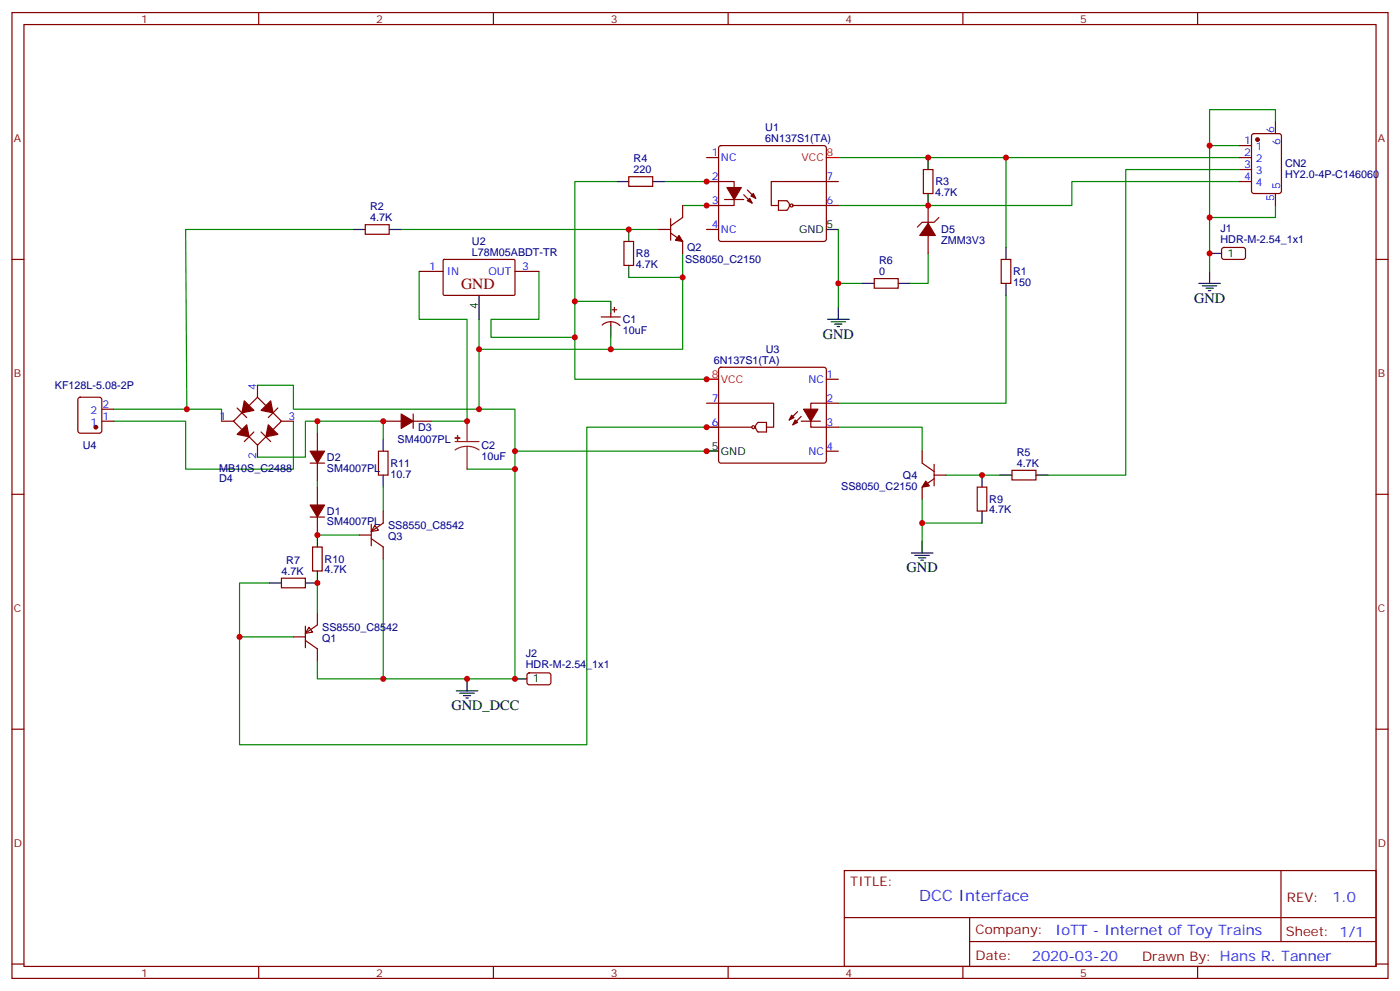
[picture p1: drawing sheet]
<svg xmlns="http://www.w3.org/2000/svg" width="412mm" height="292mm" viewBox="0 0 412 292" stroke-linecap="round" stroke-linejoin="round" font-family="sans-serif">
<g fill="none" stroke="#870000" stroke-width=".35">
<path d="M3.5 3.7h405.4v284.3h-405.4zM7.1 7.2h398.2v277.3h-398.2zM76.2 3.7v3.5M145.3 3.7v3.5M214.5 3.7v3.5M283.6 3.7v3.5M352.8 3.7v3.5M368.9 39.5l.5-.2h7.4l.6 .5 .1 16.5-.5 .6-7.6 .1-.7-.5v-16.5zM375.7 35.8v3.5M185.2 52h7.1v2.9h-7.1zM208.1 53.4h8.2v7.1h-8.2M208.1 46.4h3.6"/>
<path d="M211.9 43.1l.5-.2h30.3l.5 .2 .2 .5v26.8l-.2 .5-.5 .2h-30.3l-.5-.2-.2-.5v-26.8zM213.4 58.7h5.7M219.1 57.3l2.4 2.5M220.1 55.9l2.5 2.5M229.3 59.1h2.5a1.68 1.68 0 0 1 0 2.8h-2.5zM246.9 53.4h-19.7v7.1h2.1M272 49.9h2.8v7.1h-2.8zM365.1 42.9h3.6M365.1 46.4h3.6M365.1 49.9h3.6M365.1 53.4h3.6M375.7 57v3.5"/>
<path d="M3.5 76.4h3.6M107.6 66.1h7.1v2.9h-7.1zM123.5 79.9h7M130.6 76.6l.3-.2h20.6l.2 .3-.1 10.1-.3 .2-20.6-.1-.2-.3zM151.7 79.9h7M183.8 71.1h2.8v7h-2.8zM194 67.6h3.6M197.6 68.6l3.5 2.5v3.5M197.6 64.4v6.3M201.1 60.5v3.5l-3.5 2.5M208.1 67.6h3.6M233.5 60.5h13.4"/>
<path d="M273.4 60.5v5.3M273.4 69.3v5.3M276.6 64l-1.4 1.4h-3.6l-1.4 1.5M294.9 76.4h2.8v7h-2.8zM360.1 73.1l.4-.3 6 .1 .4 .7-.1 2.3-.6 .5-5.9-.1-.5-.6v-2.1zM405.3 76.4h3.6M177.1 93.3h5.6M177.4 95.7a3.8 3.8 0 0 1 5.2 .2M179.9 92.3v1M179.9 94.7v1.1M180.3 91.2h1.4M181 90.5v1.4"/>
<path d="M257.5 82h7.1v2.8h-7.1zM23.2 117.2l.4-.3h5.7l.6 .5 .1 9.4-.5 .7h-5.9l-.6-.4-.1-9.4zM75.8 113.4v3.5M208.1 118.7h19.8v7.1h-2.1M211.9 108.3l.5-.2h30.3l.5 .2 .2 .5v26.8l-.2 .5-.5 .2h-30.3l-.5-.2-.2-.5v-26.8zM243.4 111.7h3.5M246.9 118.7h-8.1v7.1h8.1M30 124h3.5M30 120.5h3.5M65.3 124h3.5M68.8 124l7-7.1 7.1 7.1-7.1 7.1zM69.8 120.1l2.9 2.8"/>
<path d="M74.8 127.2l-2.8 2.8M75.8 131.1v3.5M76.9 127.2l2.8 2.8M81.8 120.1l-2.8 2.8M82.9 124h3.5M91.4 136.3h4.2M93.5 127.5v5.3M93.5 136.3v5.3M111.5 132.8h2.8v7.1h-2.8zM112.9 124h5.3M121.7 124h5.3M121.7 121.9v4.2"/>
<path d="M208.1 125.8h13.4M223.3 124.4h2.5v2.8h-2.5l-.3-.3a1.61 1.61 0 0 1 .3-2.5zM234.9 121.2l-2.4 2.4M236 124h5.7M236 122.6l-2.5 2.5M243.4 132.8h3.5M271.6 132.8v3.5l3.6 2.5M275.2 139.9h3.5M275.2 136.7v6.4M298.1 138.5h7.1v2.8h-7.1zM3.5 145.5h3.6M91.4 152.2h4.2"/>
<path d="M93.5 143.4v5.3M93.5 152.2v5.3M105.8 157.5h3.6M109.4 154.3v6.4M109.4 158.6l3.5 2.4v3.6M110.4 154.7l1.1 1.4-2.1 .4zM112.9 150.5v3.5l-3.5 2.5M275.2 140.9l-3.6 2.5v3.5M287.9 143.4h2.8v7.1h-2.8zM405.3 145.5h3.6M82.9 170.2h7.1v2.8h-7.1zM92.1 161h2.8v7.1h-2.8z"/>
<path d="M86.4 187.5h3.6M90 184.3v6.4M90 188.6l3.5 2.4v3.6M91 184.7l1.1 1.4-2.1 .3zM93.5 180.4v3.6l-3.5 2.4M155.5 198.3l.4-.2h5.9l.5 .7-.1 2.4-.6 .4-5.9-.1-.5-.6v-2.1zM3.5 214.7h3.6M405.3 214.7h3.6M248.7 256.3h156.6v28.2h-156.6zM377.3 256.3v20.9M248.7 270.1h156.5M285.6 277.2h119.6"/>
<path d="M285.6 270.1v14.2M3.5 283.8h3.6M76.2 284.5v3.5M145.3 284.5v3.5M214.5 284.5v3.5M283.6 284.5v3.5M352.8 284.5v3.5M405.3 283.8h3.6"/>
<circle cx="233.2" cy="60.5" r=".44"/>
<circle cx="221.9" cy="125.8" r=".44"/>
</g>
<g fill="none" stroke="#000" stroke-width=".35">
<path d="M181.7 53.4h3.5M192.3 53.4h3.5M273.4 46.4v3.5M273.4 57v3.5M104.1 67.6h3.5M114.7 67.6h3.5M185.2 67.6v3.5M185.2 78.1v3.6M243.4 67.6h3.5M296.3 72.8v3.6M356.3 79.9v3.5M356.3 74.6h3.5"/>
<path d="M141.1 87v7M179.9 88.7v3.6M179.9 95.8v3.5M243.8 94h6.3M244.8 94.7h4.3M245.9 95.4h2.1M246.6 96.1h.7M246.9 90.5v3.5M254 83.4h3.5M264.6 83.4h3.5M296.3 83.4v3.6M353.1 83.4h6.4"/>
<path d="M354.2 84.1h4.2M355.2 84.8h2.2M356 85.5h.7M112.9 129.3v3.5M112.9 139.9v3.5M208.1 132.8h3.6M289.3 139.9v3.5M294.6 139.9h3.5M305.2 139.9h3.5M93.5 157.5v3.5M271.6 159.3v3.5M289.3 150.5v3.5"/>
<path d="M79.4 171.6h3.5M93.5 168.1v3.5h-3.5M268.5 162.8h6.3M269.5 163.5h4.3M270.6 164.2h2.1M271.3 164.9h.7M137.6 199.8v3.6M151.7 199.8h3.5M134.4 203.4h6.4M135.5 204.1h4.2M136.5 204.8h2.1M137.2 205.5h.7"/>
</g>
<g fill="none" stroke="#008700" stroke-width=".35">
<path d="M375.7 35.8v-3.5h-19.4v10.6M181.7 53.4h-12.4v45.9h-24.7v-5.3h14.1v-14.1M195.8 53.4h15.9M246.9 46.4h118.2M296.3 46.4v26.4M365.1 42.9h-8.8v37M365.1 53.4h-49.4v7.1h-68.8M365.1 49.9h-33.5v90h-22.9M104.1 67.6h-49.4l.3 52.9M118.2 67.6h75.8M123.5 79.9v14.1h14.1v30h-10.6M201.1 74.6v28.2h-60"/>
<path d="M201.1 60.5h10.6M246.9 67.6v22.9M273.4 74.6v8.8h-5.3M375.7 60.5v3.5h-19.4M141.1 94v26.5M169.3 99.3v12.4h42.4M169.3 88.7h10.6M179.9 99.3v3.5M185.2 81.7h15.9M246.9 83.4h7.1M296.3 87v31.7h-49.4M75.8 113.4h10.6v7.1h65.3v79.3h-58.2v-5.2"/>
<path d="M33.5 120.5h31.8v3.5M33.5 124h21.2v14.1h31.7v-14.1M93.5 124v3.5M112.9 129.3v-5.3h-22.9v10.6h-14.2M137.6 138.1h14.1M151.7 132.8h60M211.7 125.8h-38.8v93.5h-102.3v-47.7h8.8M246.9 125.8h24.7v7M278.7 139.9h15.9M93.5 141.6v1.8M93.5 157.5h12.3M112.9 143.4v7.1"/>
<path d="M271.6 146.9v7.1h17.7M271.6 154v5.3M93.5 171.6v8.8M112.9 164.6v35.2M70.6 187.5h15.8"/>
</g>
<g fill="#870000" stroke="#870000" stroke-width=".35">
<path d="M200 69.3l1.1 1.8-2.1-.4z"/>
<path d="M272.7 141.6l1.1 1.5-2.2 .3z"/>
<path d="M236.7 120.5h4.2l-2.1 3.5z"/>
<path d="M233.2 122.2l.7 .7-1.4 .7z"/>
<path d="M234.2 123.6l.7 .8-1.4 .7z"/>
<path d="M214.1 55.2h4.3l-2.1 3.5z"/>
<path d="M221.2 57.7l.7-.7 .7 1.4z"/>
<path d="M220.1 59.1l.7-.7 .7 1.4z"/>
<path d="M273.4 65.8l2.1 3.5h-4.6z"/>
<path d="M91.4 132.8h4.2l-2.1 3.5z"/>
<path d="M91.4 148.7h4.2l-2.1 3.5z"/>
<path d="M118.2 121.9l3.5 2.1-3.5 2.1z"/>
<path d="M72 118l2.8 2.8-3.5 .7z"/>
<path d="M72.7 125.1l.7 3.5-3.6-.7z"/>
<path d="M79.7 118l.7 3.5-3.5-.7z"/>
<path d="M79 125.1l2.8 2.8-3.5 .7z"/>
<circle cx="370.4" cy="41.1" r=".53"/>
<circle cx="28.2" cy="125.8" r=".53"/>
</g>
<path d="M243.4 46.4h3.5M208.1 111.7h3.6" fill="none" stroke="#f00" stroke-width=".35"/>
<path d="M134.1 130h7M137.6 131.4l1.8 .2 1.7 .9M137.6 131.4l-1.9 .2-1.6 .9M137.6 124v6M137.6 131.4v6.7" fill="none" stroke="#8c2424" stroke-width=".35"/>
<g fill="#8c2424" stroke="#8c2424" stroke-width=".35">
<path d="M134.1 128.9l1.4 .1z"/>
<path d="M134.8 128.2v1.4z"/>
</g>
<g fill="#c00">
<circle cx="201.1" cy="81.7" r=".88"/>
<circle cx="185.2" cy="67.6" r=".88"/>
<circle cx="273.4" cy="46.4" r=".88"/>
<circle cx="137.6" cy="199.8" r=".88"/>
<circle cx="356.3" cy="74.6" r=".88"/>
<circle cx="93.5" cy="124" r=".88"/>
<circle cx="55" cy="120.5" r=".88"/>
<circle cx="208.1" cy="132.8" r=".88"/>
<circle cx="208.1" cy="125.8" r=".88"/>
<circle cx="208.1" cy="111.7" r=".88"/>
<circle cx="208.1" cy="53.4" r=".88"/>
<circle cx="208.1" cy="60.5" r=".88"/>
<circle cx="93.5" cy="171.6" r=".88"/>
<circle cx="169.3" cy="99.3" r=".88"/>
<circle cx="169.3" cy="88.7" r=".88"/>
<circle cx="141.1" cy="120.5" r=".88"/>
<circle cx="356.3" cy="42.9" r=".88"/>
<circle cx="273.4" cy="60.5" r=".88"/>
<circle cx="151.7" cy="132.8" r=".88"/>
<circle cx="356.3" cy="64" r=".88"/>
<circle cx="141.1" cy="102.8" r=".88"/>
<circle cx="70.6" cy="187.5" r=".88"/>
<circle cx="112.9" cy="199.8" r=".88"/>
<circle cx="151.7" cy="138.1" r=".88"/>
<circle cx="246.9" cy="83.4" r=".88"/>
<circle cx="296.3" cy="46.4" r=".88"/>
<circle cx="179.9" cy="102.8" r=".88"/>
<circle cx="137.6" cy="124" r=".88"/>
<circle cx="93.5" cy="157.5" r=".88"/>
<circle cx="112.9" cy="124" r=".88"/>
<circle cx="151.7" cy="199.8" r=".88"/>
<circle cx="289.3" cy="139.9" r=".88"/>
<circle cx="271.6" cy="154" r=".88"/>
</g>
<text font-size="4.6" fill="#800" x="135.8" y="85.2">GND</text>
<text font-size="4.6" fill="#00f" x="270.8" y="265.3">DCC Interface</text>
<g font-size="4.2">
<text x="351.7" y="89.1">GND</text>
<text x="242.4" y="99.7">GND</text>
<text x="267.1" y="168.5">GND</text>
<text x="133" y="209">GND_DCC</text>
</g>
<g font-size="4.2" fill="#00f">
<text x="392.5" y="265.6">1.0</text>
<text x="310.9" y="275.1">IoTT - Internet of Toy Trains</text>
<text x="304" y="282.9">2020-03-20</text>
</g>
<g font-size="3.9" fill="#800">
<text x="250.5" y="260.9">TITLE:</text>
<text x="379.1" y="265.6">REV:</text>
<text x="287.4" y="275.1">Company:</text>
<text x="378.7" y="275.7">Sheet: 1/1</text>
<text x="287.4" y="282.8">Date:</text>
<text x="336.4" y="282.8">Drawn By: Hans R. Tanner</text>
</g>
<g font-size="3.2" fill="#800">
<text x="41.6" y="6.7">1</text>
<text x="110.8" y="6.7">2</text>
<text x="179.9" y="6.7">3</text>
<text x="249.1" y="6.7">4</text>
<text x="318.2" y="6.7">5</text>
<text x="4.1" y="41.8">A</text>
<text x="405.9" y="41.8">A</text>
<text x="4.1" y="110.9">B</text>
<text x="405.9" y="110.9">B</text>
<text x="4.1" y="180.1">C</text>
<text x="405.9" y="180.1">C</text>
<text x="4.1" y="249.2">D</text>
<text x="405.9" y="249.2">D</text>
<text x="41.6" y="287.5">1</text>
<text x="110.8" y="287.5">2</text>
<text x="179.9" y="287.5">3</text>
<text x="249.1" y="287.5">4</text>
<text x="318.2" y="287.5">5</text>
</g>
<g font-size="3.2" fill="#000080">
<text x="225.4" y="41.8">6N137S1(TA)</text>
<text x="225.4" y="38.6">U1</text>
<text x="186.6" y="47.8">R4</text>
<text x="186.6" y="51">220</text>
<text x="378.5" y="52.4">HY2.0-4P-C146060</text>
<text x="378.5" y="49.2">CN2</text>
<text x="275.5" y="57.7">4.7K</text>
<text x="275.5" y="54.5">R3</text>
<text x="109" y="65.1">4.7K</text>
<text x="109" y="61.9">R2</text>
<text x="277.3" y="71.8">ZMM3V3</text>
<text x="277.3" y="68.6">D5</text>
<text x="359.5" y="71.4">HDR-M-2.54_1x1</text>
<text x="359.5" y="68.3">J1</text>
<text x="139" y="75.3">L78M05ABDT-TR</text>
<text x="139" y="72.1">U2</text>
<text x="187.3" y="75.7">R8</text>
<text x="201.8" y="77.4">SS8050_C2150</text>
<text x="202.4" y="73.9">Q2</text>
<text x="259" y="77.8">R6</text>
<text x="187.3" y="78.8">4.7K</text>
<text x="259" y="81">0</text>
<text x="298.5" y="81">R1</text>
<text x="298.4" y="84.1">150</text>
<text x="183.4" y="95.1">C1</text>
<text x="183.4" y="98.2">10uF</text>
<text x="210.2" y="107.1">6N137S1(TA)</text>
<text x="225.6" y="103.9">U3</text>
<text x="16.1" y="114.5">KF128L-5.08-2P</text>
<text x="117.1" y="130.4">SM4007PL</text>
<text x="123.1" y="126.8">D3</text>
<text x="24.4" y="132.1">U4</text>
<text x="96.3" y="135.6">D2</text>
<text x="115" y="137.4">R11</text>
<text x="141.8" y="135.3">10uF</text>
<text x="141.8" y="132.1">C2</text>
<text x="299.5" y="137.4">4.7K</text>
<text x="299.5" y="134.2">R5</text>
<text x="64.6" y="138.8">MB10S_C2488</text>
<text x="64.6" y="142">D4</text>
<text x="96.3" y="138.8">SM4007PL</text>
<text x="115" y="140.6">10.7</text>
<text x="266" y="140.9">Q4</text>
<text x="247.8" y="144.1">SS8050_C2150</text>
<text x="291.4" y="148">R9</text>
<text x="96.3" y="154.7">SM4007PL</text>
<text x="96.3" y="151.5">D1</text>
<text x="114.3" y="155.8">SS8550_C8542</text>
<text x="291.4" y="151.2">4.7K</text>
<text x="114.3" y="158.9">Q3</text>
<text x="84.3" y="166">R7</text>
<text x="95.6" y="165.6">R10</text>
<text x="82.9" y="169.2">4.7K</text>
<text x="95.6" y="168.8">4.7K</text>
<text x="94.9" y="185.7">SS8550_C8542</text>
<text x="94.9" y="188.9">Q1</text>
<text x="154.9" y="196.7">HDR-M-2.54_1x1</text>
<text x="154.9" y="193.5">J2</text>
</g>
<g font-size="3.2" fill="#00f">
<text x="375.4" y="39.2" transform="rotate(-90 375.4 39.2)">6</text>
<text x="209.6" y="46">1</text>
<text x="212.4" y="47.4">NC</text>
<text x="366.5" y="42.5">1</text>
<text x="366.5" y="46">2</text>
<text x="370" y="44.3">1</text>
<text x="370" y="47.8">2</text>
<text x="377.1" y="42.7" transform="rotate(-90 377.1 42.7)">6</text>
<text x="209.6" y="53.1">2</text>
<text x="243.4" y="53.1">7</text>
<text x="366.5" y="49.6">3</text>
<text x="366.5" y="53.1">4</text>
<text x="370" y="51.3">3</text>
<text x="370" y="54.9">4</text>
<text x="375.4" y="59.2" transform="rotate(-90 375.4 59.2)">5</text>
<text x="377.1" y="55.7" transform="rotate(-90 377.1 55.7)">5</text>
<text x="209.6" y="60.1">3</text>
<text x="243.4" y="60.1">6</text>
<text x="209.6" y="67.2">4</text>
<text x="212.4" y="68.6">NC</text>
<text x="126.4" y="79.6">1</text>
<text x="131.6" y="81">IN</text>
<text x="143.9" y="81">OUT</text>
<text x="153.8" y="79.6">3</text>
<text x="238.1" y="112.7">NC</text>
<text x="243.4" y="111.3">1</text>
<text x="75.5" y="114.8" transform="rotate(-90 75.5 114.8)">4</text>
<text x="209.6" y="118.4">7</text>
<text x="243.4" y="118.4">2</text>
<text x="26.7" y="125.4">1</text>
<text x="26.7" y="121.9">2</text>
<text x="30.2" y="123.6">1</text>
<text x="30.2" y="120.1">2</text>
<text x="64.7" y="123.6">1</text>
<text x="85" y="123.6">3</text>
<text x="209.6" y="125.4">6</text>
<text x="243.4" y="125.4">3</text>
<text x="75.5" y="135.2" transform="rotate(-90 75.5 135.2)">2</text>
<text x="238.1" y="133.9">NC</text>
<text x="243.4" y="132.5">4</text>
</g>
<g font-size="3.2" fill="#f00">
<text x="236.1" y="47.4">VCC</text>
<text x="243.4" y="46">8</text>
<text x="209.6" y="111.3">8</text>
<text x="212.4" y="112.7">VCC</text>
</g>
<g font-size="3.2">
<text x="235.4" y="68.6">GND</text>
<text x="243.4" y="67.2">5</text>
<text x="361.6" y="75.7">1</text>
<text x="140.8" y="91.1" transform="rotate(-90 140.8 91.1)">4</text>
<text x="209.6" y="132.5">5</text>
<text x="212.4" y="133.9">GND</text>
<text x="157" y="200.9">1</text>
</g>
</svg>
